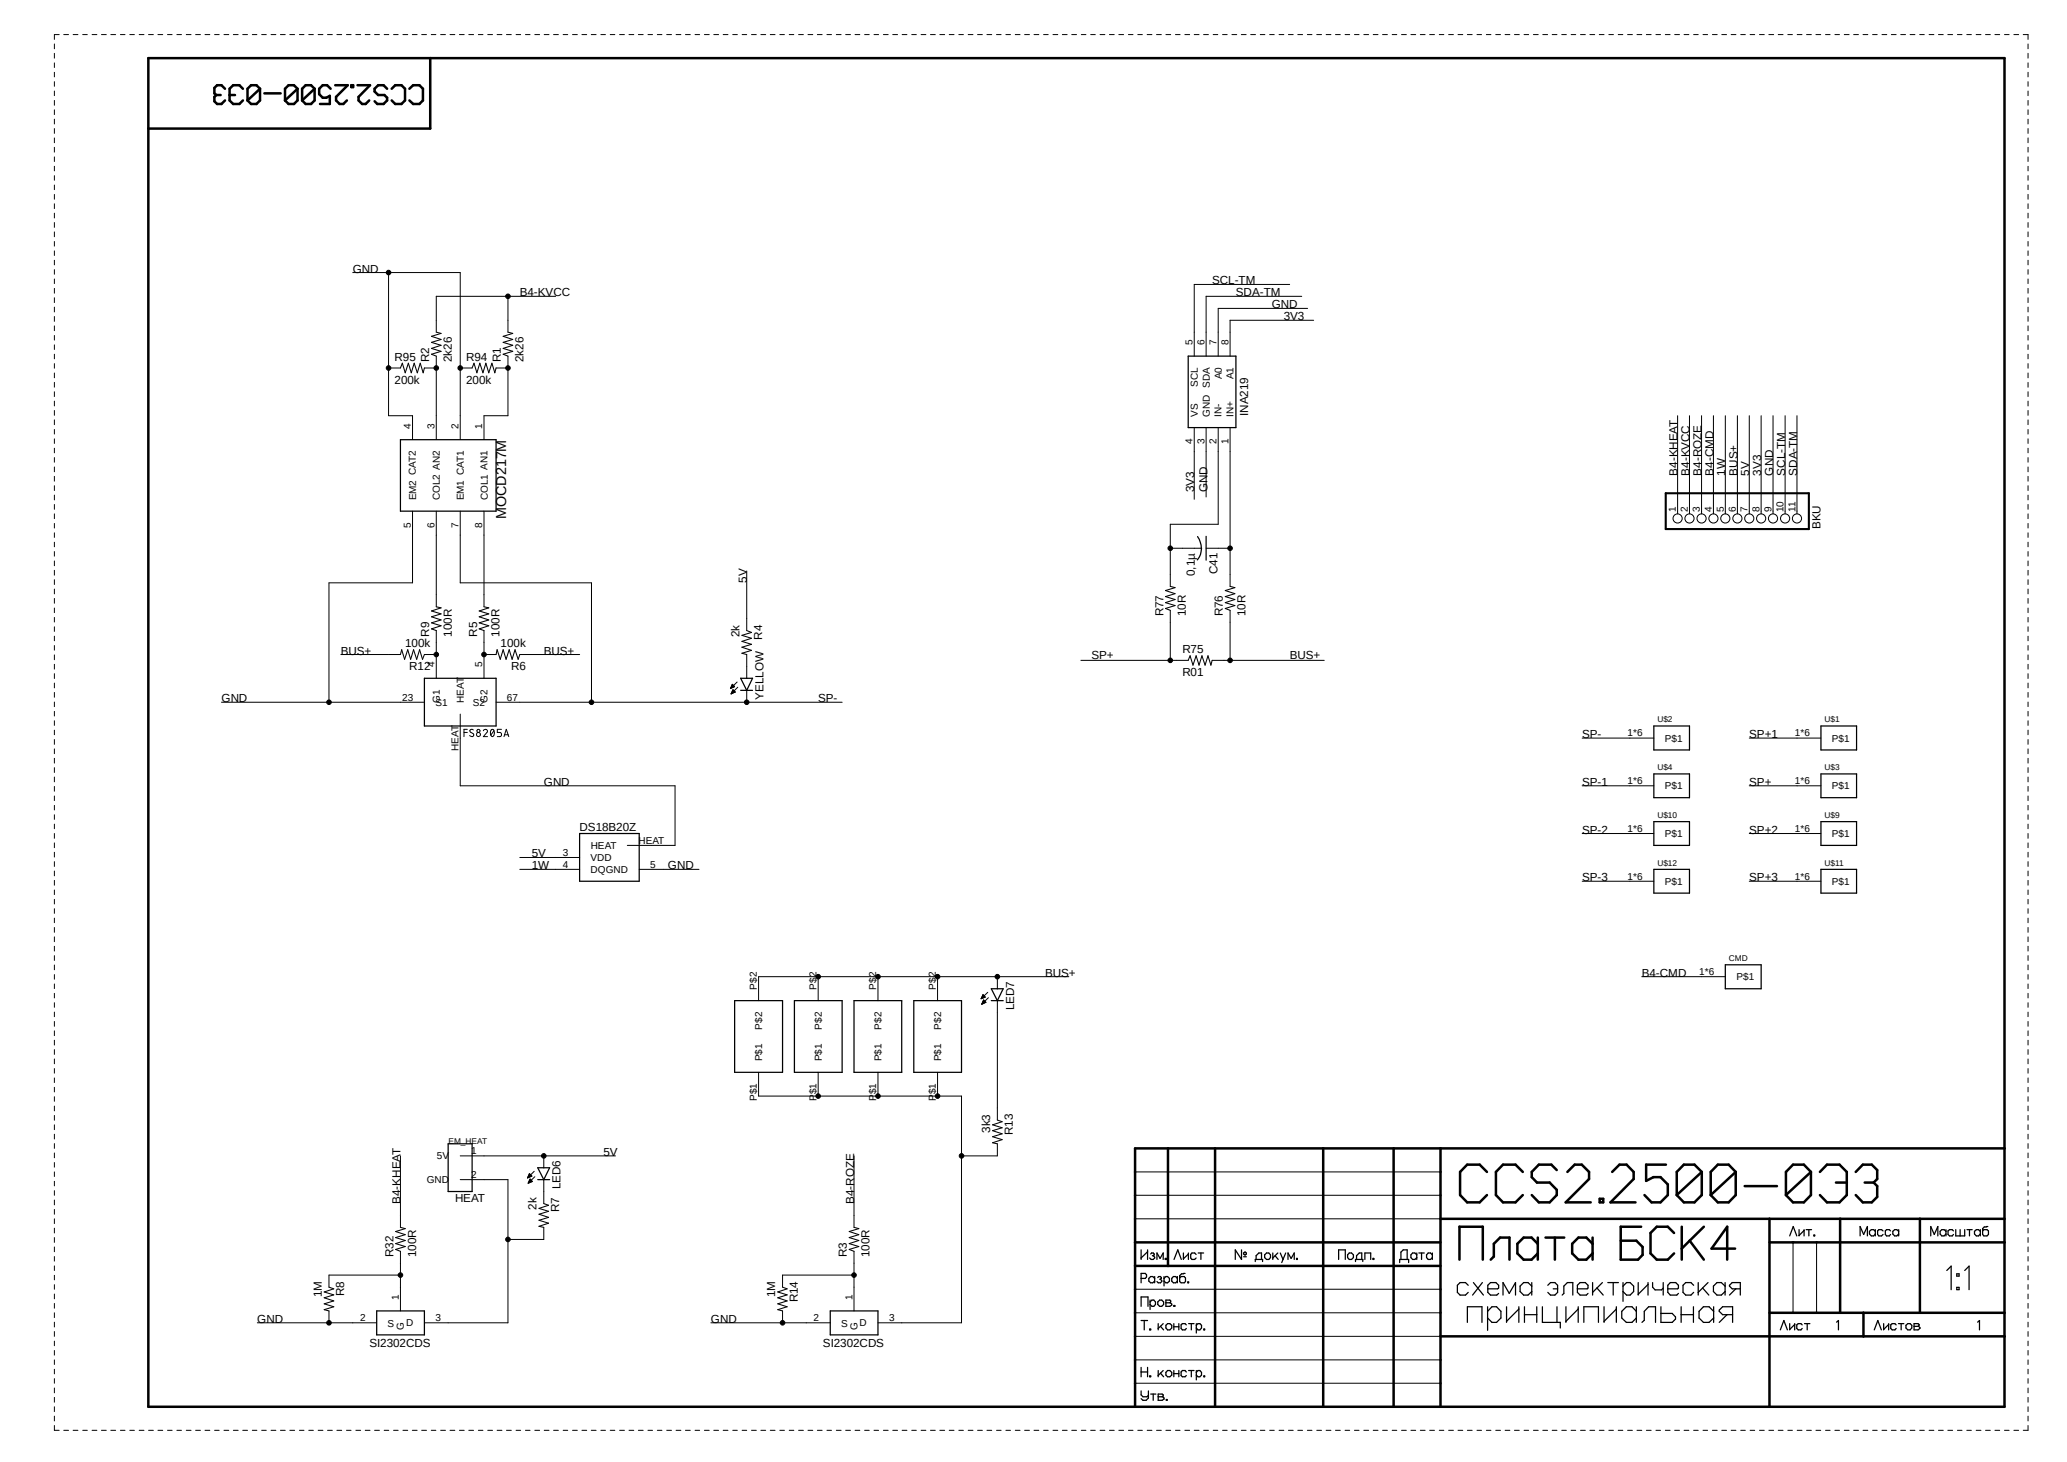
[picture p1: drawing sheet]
<svg xmlns="http://www.w3.org/2000/svg" width="420mm" height="297mm" viewBox="0 0 420 297" stroke-linecap="round" stroke-linejoin="round" font-family="sans-serif">
<path d="M11 7l401.2 283.7M412.2 7l-401.2 283.7" fill="none" stroke="#fff" stroke-width=".2"/>
<g fill="none" stroke="#000" stroke-width=".2">
<path d="M11 8.9v1M11 10.8v1M11 12.8v.9M11 14.7v.9M11 16.6v.9M11 18.5v.9M12 7h-1v1M13 7h.9M14.9 7h.9M16.8 7h.9M18.7 7h1M20.6 7h1"/>
<path d="M22.5 7h1M24.5 7h.9M26.4 7h.9M28.3 7h1M30.2 7h1M32.1 7h1M34 7h1M35.9 7h1M37.8 7h1M39.8 7h.9M41.7 7h.9M43.6 7h.9"/>
<path d="M45.5 7h1M47.4 7h1M49.3 7h1M51.3 7h.9M53.2 7h.9M55.1 7h.9M57 7h1M58.9 7h1M60.8 7h1M62.7 7h1M64.6 7h1M66.5 7h1"/>
<path d="M68.5 7h.9M70.4 7h.9M72.3 7h1M74.2 7h1M76.1 7h1M78.1 7h.9M80 7h.9M81.9 7h.9M83.8 7h1M85.7 7h1M87.6 7h1M89.5 7h1"/>
<path d="M91.4 7h1M93.3 7h1M95.2 7h1M97.2 7h.9M99.1 7h1M101 7h1M102.9 7h1M104.9 7h.9M106.8 7h.9M108.7 7h.9M110.6 7h.9M112.5 7h1"/>
<path d="M114.4 7h1M116.3 7h1M118.2 7h1M120.1 7h1M122.1 7h.9M124 7h.9M125.9 7h1M127.8 7h1M129.7 7h1M131.7 7h.9M133.6 7h.9M135.5 7h.9"/>
<path d="M137.4 7h.9M139.3 7h1M141.2 7h1M143.1 7h1M145 7h1M146.9 7h1M148.9 7h.9M150.8 7h.9M152.7 7h1M154.6 7h1M156.5 7h1M158.5 7h.9"/>
<path d="M160.4 7h.9M162.3 7h.9M164.2 7h.9M166.1 7h.9M168 7h1M169.9 7h1M171.8 7h1M173.7 7h1M175.7 7h.9M177.6 7h.9M179.5 7h1M181.4 7h1"/>
<path d="M183.3 7h1M185.3 7h.9M187.2 7h.9M189.1 7h.9M191 7h.9M192.9 7h.9M194.8 7h.9M196.7 7h1M198.6 7h1M200.5 7h1M202.5 7h.9M204.4 7h.9"/>
<path d="M206.3 7h1M208.2 7h1M210.1 7h1M212 7h1M214 7h.9M215.9 7h.9M217.8 7h.9M219.7 7h.9M221.6 7h.9M223.5 7h1M225.4 7h1M227.3 7h1"/>
<path d="M229.3 7h.9M231.2 7h.9M233.1 7h1M235 7h1M236.9 7h1M238.8 7h1M240.7 7h1M242.7 7h.9M244.6 7h.9M246.5 7h.9M248.4 7h.9M250.3 7h1"/>
<path d="M252.2 7h1M254.1 7h1M256.1 7h.9M258 7h.9M259.9 7h1M261.8 7h1M263.7 7h1M265.6 7h1M267.5 7h1M269.5 7h.9M271.4 7h.9M273.3 7h.9"/>
<path d="M275.2 7h.9M277.1 7h1M279 7h1M280.9 7h1M282.9 7h.9M284.8 7h.9M286.7 7h1M288.6 7h1M290.5 7h1M292.4 7h1M294.3 7h1M296.2 7h1"/>
<path d="M298.2 7h.9M300.1 7h.9M302 7h.9M303.9 7h1M305.8 7h1M307.7 7h1M309.7 7h.9M311.6 7h.9M313.5 7h1M315.4 7h1M317.3 7h1M319.2 7h1"/>
<path d="M321.1 7h1M323 7h1M325 7h.9M326.9 7h.9M328.8 7h.9M330.7 7h1M332.6 7h1M334.5 7h1M336.5 7h.9M338.4 7h.9M340.3 7h.9M342.2 7h1"/>
<path d="M344.1 7h1M346 7h1M347.9 7h1M349.8 7h1M351.7 7h1M353.7 7h.9M355.6 7h.9M357.5 7h1M359.4 7h1M361.3 7h1M363.3 7h.9M365.2 7h.9"/>
<path d="M367.1 7h.9M369 7h1M370.9 7h1M372.8 7h1M374.7 7h1M376.6 7h1M378.5 7h1M380.5 7h.9M382.4 7h1M384.3 7h1M386.2 7h1M388.1 7h1"/>
<path d="M390.1 7h.9M392 7h.9M393.9 7h.9M395.8 7h.9M397.7 7h1M399.6 7h1M401.5 7h1M403.4 7h1M405.3 7h1M407.3 7h.9M409.2 7h1M411.1 7h1v1"/>
<path d="M412.1 8.9v1M412.1 10.8v1M412.1 12.8v.9M412.1 14.7v.9M412.1 16.6v.9M412.1 18.5v.9M11 20.4v1M11 22.3v1M11 24.2v1M11 26.1v1M11 28v1M11 29.9v1"/>
<path d="M11 31.9v.9M11 33.8v.9M11 35.7v.9M11 37.6v.9M11 39.5v1M412.1 20.4v1M412.1 22.3v1M412.1 24.2v1M412.1 26.1v1M412.1 28v1M412.1 29.9v1M412.1 31.9v.9"/>
<path d="M412.1 33.8v.9M412.1 35.7v.9M412.1 37.6v.9M412.1 39.5v1M11 41.4v1M11 43.3v1M11 45.2v1M11 47.1v1M11 49.1v.9M11 51v.9M11 52.9v.9M11 54.8v.9"/>
<path d="M11 56.7v.9M11 58.6v1M71.7 55.4h21.8v33.9M79 55.4v29.1h4.8v4.8M262 57.8h-19.3v14.5M412.1 41.4v1M412.1 43.3v1M412.1 45.2v1M412.1 47.1v1M412.1 49.1v.9M412.1 51v.9M412.1 52.9v.9"/>
<path d="M412.1 54.8v.9M412.1 56.7v.9M412.1 58.6v1M11 60.5v1M11 62.4v1M11 64.3v1M11 66.2v1M11 68.2v.9M11 70.1v.9M11 72v.9M11 73.9v.9M11 75.8v1"/>
<path d="M11 77.7v1M11 79.6v1M79 74.8h2.4M86.2 74.8h2.4M88.6 72.3v17M93.5 74.8h2.4M100.8 74.8h2.4M103.2 72.3v12.2h-4.9v4.8M103.2 60.2v7.3M112.9 60.2h-24.3v7.3M264.5 60.2h-19.4v12.1M265.7 62.7h-18.2v9.6"/>
<path d="M266.9 65.1h-17v7.2M412.1 60.5v1M412.1 62.4v1M412.1 64.3v1M412.1 66.2v1M412.1 68.2v.9M412.1 70.1v.9M412.1 72v.9M412.1 73.9v.9M412.1 75.8v1M412.1 77.7v1M412.1 79.6v1"/>
<path d="M11 81.5v1M11 83.4v1M11 85.3v1M11 87.2v1M11 89.2v.9M11 91.1v.9M11 93v.9M11 94.9v.9M11 96.8v.9M11 98.7v1M242.7 86.9v14.5M245.1 86.9v14.1"/>
<path d="M247.5 86.9v19.6h-9.7v12.6M249.9 86.9v32.2M340.9 84.5v19.9M343.3 84.5v19.9M345.7 84.5v19.9M348.1 84.5v19.9M350.6 84.5v19.9M353 84.5v19.9M355.4 84.5v19.9M357.8 84.5v19.9M360.3 84.5v19.9M362.7 84.5v19.9"/>
<path d="M365.1 84.5v19.9M412.1 81.5v1M412.1 83.4v1M412.1 85.3v1M412.1 87.2v1M412.1 89.2v.9M412.1 91.1v.9M412.1 93v.9M412.1 94.9v.9M412.1 96.8v.9M412.1 98.7v1M11 100.6v1"/>
<path d="M11 102.5v1M11 104.4v1M11 106.3v1M11 108.2v1M11 110.2v.9M11 112.1v.9M11 114v.9M11 115.9v.9M11 117.8v.9M11 119.7v.9M83.8 103.8v14.6h-17v24.3M88.6 103.8v19.5"/>
<path d="M93.5 103.8v14.6h26.7v24.3M98.3 103.8v19.5M151.7 116v12.1M237.8 111.4h6.3M245.1 111.4h4.8M412.1 100.6v1M412.1 102.5v1M412.1 104.4v1M412.1 106.3v1M412.1 108.2v1M412.1 110.2v.9M412.1 112.1v.9"/>
<path d="M412.1 114v.9M412.1 115.9v.9M412.1 117.8v.9M412.1 119.7v.9M11 121.6v1M11 123.5v1M11 125.4v1M11 127.3v1M11 129.2v1M11 131.1v1M11 133.1v.9M11 135v.9"/>
<path d="M11 136.9v.9M11 138.8v.9M69.3 133h12.1M86.2 133h2.4M88.6 128.1v9.7M98.3 128.1v9.7M98.3 133h2.5M105.6 133h12.2M148.4 139.9h.1M148.5 139.8h.1M148.5 139.7h.3M148.5 139.6h.6"/>
<path d="M148.6 139.5h.6M148.6 139.4h.6M148.6 139.4h.5M148.7 139.3h.4M148.7 139.2h.3M148.8 139.1h.1M148.8 139l.5 .5-.9 .4zM149.8 138.6l-1.4 1.3M149.9 139.6l-1.4 1.4M151.7 133v4.8M219.6 134.2h21.8M237.8 124v10.2"/>
<path d="M246.3 134.2h22.8M249.9 124v10.2M412.1 121.6v1M412.1 123.5v1M412.1 125.4v1M412.1 127.3v1M412.1 129.2v1M412.1 131.1v1M412.1 133.1v.9M412.1 135v.9M412.1 136.9v.9M412.1 138.8v.9"/>
<path d="M11 140.7v.9M11 142.6v1M11 144.5v1M11 146.4v1M11 148.3v1M11 150.2v1M11 152.1v1M11 154.1v.9M11 156v.9M11 157.9v.9M11 159.8v.9M45 142.7h41.2"/>
<path d="M93.5 145.1v14.5h43.7v12.1h-9.7M94.3 148.8h.7M95 148.2h-.7v1.4M96.2 148.3l-.4-.1a.32 .32 0 0 0-.3 .2 .32 .32 0 0 0 .1 .4l.5 .2a.34 .34 0 0 1 .2 .4 .34 .34 0 0 1-.4 .2l-.5-.2M98.2 148.5a.41 .41 0 0 1 .6-.3 .41 .41 0 0 1 .1 .6l-.7 .8h.9M99.9 148.2h.1a.86 .86 0 0 1 0 1.4l-.3-.4v-.6zM100.4 148.5l-.7 .8M100.8 142.7h70.3M101.9 148.2h-.9v.6h.6a.43 .43 0 0 1 .3 .4 .43 .43 0 0 1-.3 .4h-.6M102.4 149.6l.5-1.4 .5 1.4M102.5 149.3h.8M148.6 140.9h.1"/>
<path d="M148.6 140.8h.2M148.6 140.8h.4M148.7 140.7h.5M148.7 140.6h.7M148.8 140.5h.5M148.8 140.4h.4M148.8 140.3h.3M148.9 140.2h.1M149.4 140.6l-.5-.5-.4 .9M149.4 140.6l-.9 .4M151.7 140.3v2.4M321.5 149.9h14.5"/>
<path d="M321.5 159.6h14.5M355.4 149.9h14.6M355.4 159.6h14.6M412.1 140.7v.9M412.1 142.6v1M412.1 144.5v1M412.1 146.4v1M412.1 148.3v1M412.1 150.2v1M412.1 152.1v1M412.1 154.1v.9M412.1 156v.9"/>
<path d="M412.1 157.9v.9M412.1 159.8v.9M11 161.7v.9M11 163.6v.9M11 165.5v1M11 167.4v1M11 169.3v1M11 171.2v1M11 173.1v1M11 175v1M11 177v.9M11 178.9v.9"/>
<path d="M105.6 174.2h12.2M105.6 176.6h12.2M129.9 176.6h12.1M321.5 169.3h14.5M321.5 179h14.5M355.4 169.3h14.6M355.4 179h14.6M412.1 161.7v.9M412.1 163.6v.9M412.1 165.5v1M412.1 167.4v1M412.1 169.3v1"/>
<path d="M412.1 171.2v1M412.1 173.1v1M412.1 175v1M412.1 177v.9M412.1 178.9v.9M11 180.8v.9M11 182.7v.9M11 184.6v.9M11 186.5v1M11 188.4v1M11 190.3v1M11 192.2v1"/>
<path d="M11 194.1v1M11 196v1M11 198v.9M11 199.9v.9M166.2 198.4v4.9M178.4 198.4v4.9M190.5 198.4v4.9M202.6 198.4v2.5M217.2 198.4h-63.1v4.9M333.6 198.4h17M412.1 180.8v.9M412.1 182.7v.9"/>
<path d="M412.1 184.6v.9M412.1 186.5v1M412.1 188.4v1M412.1 190.3v1M412.1 192.2v1M412.1 194.1v1M412.1 196v1M412.1 198v.9M412.1 199.9v.9M11 201.8v.9M11 203.7v.9M11 205.6v.9"/>
<path d="M11 207.5v1M11 209.4v1M11 211.3v1M11 213.2v1M11 215.1v1M11 217.1v.9M11 219v.9M154.1 217.8v4.9h41.3v46h-17M166.2 217.8v4.9M178.4 217.8v4.9M190.5 217.8v4.9M199.4 202.8h.2"/>
<path d="M199.4 202.7h.3M199.5 202.7h.4M199.5 204h.1M199.5 202.6h.6M199.5 203.9h.2M199.6 202.5h.6M199.6 202.4h.5M199.6 203.8h.3M199.6 202.4h.4M199.6 203.8h.5M199.6 202.3h.3M199.6 203.7h.7"/>
<path d="M199.7 202.2h.2M199.7 203.6h.6M199.7 203.5h.5M199.7 202.1l.5 .5-.9 .3zM199.7 202.1h.1M199.7 203.4h.4M199.8 203.3h.2M199.8 203.2h.1M200.3 203.6l-.4-.4-.4 .8M200.3 203.6l-.8 .4M200.7 201.6l-1.4 1.3M200.8 202.7l-1.3 1.3"/>
<path d="M202.6 203.3v24.2M412.1 201.8v.9M412.1 203.7v.9M412.1 205.6v.9M412.1 207.5v1M412.1 209.4v1M412.1 211.3v1M412.1 213.2v1M412.1 215.1v1M412.1 217.1v.9M412.1 219v.9M11 220.9v.9"/>
<path d="M11 222.8v.9M11 224.7v1M11 226.6v1M11 228.5v1M11 230.4v1M11 232.3v1M11 234.2v1M11 236.2v.9M11 238.1v.9M11 240v.9M81.4 234.8v14.5M93.5 239.6h9.7v29.1h-17"/>
<path d="M93.5 234.8h31.6M107.2 239.2h.1M107.3 239.1h.2M107.3 239.1h.4M107.3 239h.6M107.4 238.9h.6M107.4 238.8h.5M107.5 238.7h.3M107.5 240h.7M107.5 238.6h.2M107.5 238.5h.2M107.5 239.9h.6"/>
<path d="M107.6 238.4l.5 .5-.9 .4zM107.6 239.8h.4M107.6 239.7h.3M107.7 239.6h.1M107.7 239.5l.5 .5-.9 .4zM108.5 238l-1.3 1.3M108.7 239.1l-1.4 1.3M110.5 234.8v2.4M110.5 239.6v4.9M173.5 234.8v14.5M202.6 232.4v2.4h-7.2M230.6 238.1h62.1"/>
<path d="M412.1 220.9v.9M412.1 222.8v.9M412.1 224.7v1M412.1 226.6v1M412.1 228.5v1M412.1 230.4v1M412.1 232.3v1M412.1 234.2v1M412.1 236.2v.9M412.1 238.1v.9M412.1 240v.9M11 241.9v.9"/>
<path d="M11 243.8v1M11 245.7v1M11 247.6v1M11 249.5v1M11 251.4v1M11 253.3v1M11 255.3v.9M11 257.2v.9M11 259.1v.9M81.4 254.2v12.1M81.4 259h-14.6v2.5M107.4 240.3h.1"/>
<path d="M107.4 240.2h.3M107.4 240.2h.5M107.5 240.1h.6M110.5 249.3v2.5h-7.3M173.5 254.2v12.1M173.5 259h-14.5v2.5M230.6 242.8h62.1M230.6 247.6h62.1M364.3 252.4v14.3M369.1 252.4v14.3M412.1 241.9v.9M412.1 243.8v1"/>
<path d="M412.1 245.7v1M412.1 247.6v1M412.1 249.5v1M412.1 251.4v1M412.1 253.3v1M412.1 255.3v.9M412.1 257.2v.9M412.1 259.1v.9M11 261v.9M11 262.9v1M11 264.8v1M11 266.7v1"/>
<path d="M11 268.6v1M11 270.5v1M11 272.5v.9M11 274.4v.9M11 276.3v.9M11 278.2v.9M52.3 268.7h24.2M66.8 266.3v2.4M144.4 268.7h24.3M159 266.3v2.4M230.6 261.9h62.1M230.6 266.7h62.1"/>
<path d="M230.6 271.5h62.1M230.6 276.3h62.1M412.1 261v.9M412.1 262.9v1M412.1 264.8v1M412.1 266.7v1M412.1 268.6v1M412.1 270.5v1M412.1 272.5v.9M412.1 274.4v.9M412.1 276.3v.9M412.1 278.2v.9"/>
<path d="M11 280.1v.9M11 282v1M11 283.9v1M11 285.8v1M11 287.7v1M11 289.6v1h1M13 290.6h.9M14.9 290.6h.9M16.8 290.6h.9M18.7 290.6h1M20.6 290.6h1M22.5 290.6h1"/>
<path d="M24.5 290.6h.9M26.4 290.6h.9M28.3 290.6h1M30.2 290.6h1M32.1 290.6h1M34 290.6h1M35.9 290.6h1M37.8 290.6h1M39.8 290.6h.9M41.7 290.6h.9M43.6 290.6h.9M45.5 290.6h1"/>
<path d="M47.4 290.6h1M49.3 290.6h1M51.3 290.6h.9M53.2 290.6h.9M55.1 290.6h.9M57 290.6h1M58.9 290.6h1M60.8 290.6h1M62.7 290.6h1M64.6 290.6h1M66.5 290.6h1M68.5 290.6h.9"/>
<path d="M70.4 290.6h.9M72.3 290.6h1M74.2 290.6h1M76.1 290.6h1M78.1 290.6h.9M80 290.6h.9M81.9 290.6h.9M83.8 290.6h1M85.7 290.6h1M87.6 290.6h1M89.5 290.6h1M91.4 290.6h1"/>
<path d="M93.3 290.6h1M95.2 290.6h1M97.2 290.6h.9M99.1 290.6h1M101 290.6h1M102.9 290.6h1M104.9 290.6h.9M106.8 290.6h.9M108.7 290.6h.9M110.6 290.6h.9M112.5 290.6h1M114.4 290.6h1"/>
<path d="M116.3 290.6h1M118.2 290.6h1M120.1 290.6h1M122.1 290.6h.9M124 290.6h.9M125.9 290.6h1M127.8 290.6h1M129.7 290.6h1M131.7 290.6h.9M133.6 290.6h.9M135.5 290.6h.9M137.4 290.6h.9"/>
<path d="M139.3 290.6h1M141.2 290.6h1M143.1 290.6h1M145 290.6h1M146.9 290.6h1M148.9 290.6h.9M150.8 290.6h.9M152.7 290.6h1M154.6 290.6h1M156.5 290.6h1M158.5 290.6h.9M160.4 290.6h.9"/>
<path d="M162.3 290.6h.9M164.2 290.6h.9M166.1 290.6h.9M168 290.6h1M169.9 290.6h1M171.8 290.6h1M173.7 290.6h1M175.7 290.6h.9M177.6 290.6h.9M179.5 290.6h1M181.4 290.6h1M183.3 290.6h1"/>
<path d="M185.3 290.6h.9M187.2 290.6h.9M189.1 290.6h.9M191 290.6h.9M192.9 290.6h.9M194.8 290.6h.9M196.7 290.6h1M198.6 290.6h1M200.5 290.6h1M202.5 290.6h.9M204.4 290.6h.9M206.3 290.6h1"/>
<path d="M208.2 290.6h1M210.1 290.6h1M212 290.6h1M214 290.6h.9M215.9 290.6h.9M217.8 290.6h.9M219.7 290.6h.9M221.6 290.6h.9M223.5 290.6h1M225.4 290.6h1M227.3 290.6h1M229.3 290.6h.9"/>
<path d="M230.6 281h62.1M231.2 290.6h.9M233.1 290.6h1M235 290.6h1M236.9 290.6h1M238.8 290.6h1M240.7 290.6h1M242.7 290.6h.9M244.6 290.6h.9M246.5 290.6h.9M248.4 290.6h.9M250.3 290.6h1"/>
<path d="M252.2 290.6h1M254.1 290.6h1M256.1 290.6h.9M258 290.6h.9M259.9 290.6h1M261.8 290.6h1M263.7 290.6h1M265.6 290.6h1M267.5 290.6h1M269.5 290.6h.9M271.4 290.6h.9M273.3 290.6h.9"/>
<path d="M275.2 290.6h.9M277.1 290.6h1M279 290.6h1M280.9 290.6h1M282.9 290.6h.9M284.8 290.6h.9M286.7 290.6h1M288.6 290.6h1M290.5 290.6h1M292.4 290.6h1M294.3 290.6h1M296.2 290.6h1"/>
<path d="M298.2 290.6h.9M300.1 290.6h.9M302 290.6h.9M303.9 290.6h1M305.8 290.6h1M307.7 290.6h1M309.7 290.6h.9M311.6 290.6h.9M313.5 290.6h1M315.4 290.6h1M317.3 290.6h1M319.2 290.6h1"/>
<path d="M321.1 290.6h1M323 290.6h1M325 290.6h.9M326.9 290.6h.9M328.8 290.6h.9M330.7 290.6h1M332.6 290.6h1M334.5 290.6h1M336.5 290.6h.9M338.4 290.6h.9M340.3 290.6h.9M342.2 290.6h1"/>
<path d="M344.1 290.6h1M346 290.6h1M347.9 290.6h1M349.8 290.6h1M351.7 290.6h1M353.7 290.6h.9M355.6 290.6h.9M357.5 290.6h1M359.4 290.6h1M361.3 290.6h1M363.3 290.6h.9M365.2 290.6h.9"/>
<path d="M367.1 290.6h.9M369 290.6h1M370.9 290.6h1M372.8 290.6h1M374.7 290.6h1M376.6 290.6h1M378.5 290.6h1M380.5 290.6h.9M382.4 290.6h1M384.3 290.6h1M386.2 290.6h1M388.1 290.6h1"/>
<path d="M390.1 290.6h.9M392 290.6h.9M393.9 290.6h.9M395.8 290.6h.9M397.7 290.6h1M399.6 290.6h1M401.5 290.6h1M403.4 290.6h1M405.3 290.6h1M407.3 290.6h.9M409.2 290.6h1M412.1 280.1v.9"/>
<path d="M412.1 282v1M412.1 283.9v1M412.1 285.8v1M412.1 287.7v1M412.1 289.6v1h-1"/>
<circle cx="79" cy="55.4" r=".46"/>
<circle cx="79" cy="74.8" r=".46"/>
<circle cx="88.6" cy="74.8" r=".46"/>
<circle cx="93.5" cy="74.8" r=".46"/>
<circle cx="103.2" cy="60.2" r=".46"/>
<circle cx="103.2" cy="74.8" r=".46"/>
<circle cx="237.8" cy="111.4" r=".46"/>
<circle cx="249.9" cy="111.4" r=".46"/>
<circle cx="340.9" cy="105.3" r=".93"/>
<circle cx="343.3" cy="105.3" r=".93"/>
<circle cx="345.7" cy="105.3" r=".93"/>
<circle cx="348.2" cy="105.3" r=".93"/>
<circle cx="350.6" cy="105.3" r=".93"/>
<circle cx="353" cy="105.3" r=".93"/>
<circle cx="355.4" cy="105.3" r=".93"/>
<circle cx="357.8" cy="105.3" r=".93"/>
<circle cx="360.3" cy="105.3" r=".93"/>
<circle cx="362.7" cy="105.3" r=".93"/>
<circle cx="365.1" cy="105.3" r=".93"/>
<circle cx="88.6" cy="133" r=".46"/>
<circle cx="98.3" cy="133" r=".46"/>
<circle cx="237.8" cy="134.2" r=".46"/>
<circle cx="249.9" cy="134.2" r=".46"/>
<circle cx="66.8" cy="142.7" r=".46"/>
<circle cx="97.2" cy="149.2" r=".42"/>
<circle cx="97.2" cy="148.5" r=".33"/>
<circle cx="120.2" cy="142.7" r=".46"/>
<circle cx="151.7" cy="142.7" r=".46"/>
<circle cx="166.2" cy="198.4" r=".46"/>
<circle cx="178.4" cy="198.4" r=".46"/>
<circle cx="190.5" cy="198.4" r=".46"/>
<circle cx="202.7" cy="198.4" r=".46"/>
<circle cx="110.5" cy="234.8" r=".46"/>
<circle cx="166.2" cy="222.7" r=".46"/>
<circle cx="178.4" cy="222.7" r=".46"/>
<circle cx="190.5" cy="222.7" r=".46"/>
<circle cx="195.4" cy="234.8" r=".46"/>
<circle cx="81.4" cy="259" r=".46"/>
<circle cx="103.2" cy="251.8" r=".46"/>
<circle cx="173.5" cy="259" r=".46"/>
<circle cx="66.8" cy="268.7" r=".46"/>
<circle cx="159" cy="268.7" r=".46"/>
</g>
<g fill="none" stroke="#000" stroke-width=".25">
<path d="M241.4 72.3h9.7v14.6h-9.7zM81.4 89.3h19.4v14.5h-19.4zM243.3 109a4.5 4.5 0 0 1 .8 2.4M244.1 111.4a3.6 3.6 0 0 1-.8 2.3M245.1 109v4.8M86.2 137.8h14.6v9.7h-14.6zM150.5 137.8h2.4l-1.2 2.5zM150.5 140.3h2.4M336 147.5h7.3v4.9h-7.3zM336 157.2h7.3v4.9h-7.3zM370 147.5h7.2v4.9h-7.2zM370 157.2h7.2v4.9h-7.2z"/>
<path d="M117.8 169.3h12.1v9.7h-12.1zM336 166.9h7.3v4.8h-7.3zM336 176.6h7.3v4.8h-7.3zM370 166.9h7.2v4.8h-7.2zM370 176.6h7.2v4.8h-7.2zM350.6 196h7.2v4.9h-7.2zM149.3 203.3h9.7v14.5h-9.7zM161.4 203.3h9.7v14.5h-9.7zM173.5 203.3h9.7v14.5h-9.7zM185.7 203.3h9.7v14.5h-9.7zM201.4 200.9h2.4l-1.2 2.4zM201.4 203.3h2.4"/>
<path d="M91.1 232.4h4.8v9.7h-4.8zM109.3 237.2h2.4l-1.2 2.4zM109.3 239.6h2.4M231.9 253.9v2M231.9 259.7h.8l.3-.3v-.4l-.3-.3h-.8v1.9M233.2 253.9v2M233.2 254.3l-1.3 1.3M233.8 254.8l.2-.2h.3l.2 .2-.2 .3M234.1 255.1h.2M234.3 255.1l.3 .3-.3 .5h-.4l-.3-.3M234.6 259.3v1.3M234.6 259.7l-.4-.4h-.4l-.4 .4v.6l.4 .3h.4l.4-.3"/>
<path d="M235.1 255.9v-1.3l.6 1.1 .6-1.1v1.3M235.2 259.5l.2-.2h.4l.2 .2-.2 .4M235.6 259.9h.2M235.8 259.9l.3 .3-.3 .4h-.5l-.2-.3M236.5 259.7l.4-.4h.3l.4 .4v.6l-.4 .3h-.3l-.4-.3M236.5 259.3v1.9M236.8 255.7h.2v.2h-.2zM238.5 255.9l.8-2 .7 2M239.2 259.7l-.3-.4h-.5l-.3 .4v.6l.3 .3h.5l.3-.3M239.2 259.3v1.3M240.5 254.6v1.3M240.8 258.7l-.7 .1-.4 .4v1.1l.3 .3h.6l.3-.3v-.7l-.3-.3h-.6l-.3 .3"/>
<path d="M241.5 254.6v1.3M241.5 254.8l-1 .9M243 254.8l-.3-.2h-.5l-.3 .2v.8l.3 .3h.5l.3-.3M243.5 254.6h1.1M244 254.6v1.3M252.3 253.9v2l-1.3-2v2M252.7 254.6l.4-.2 .1 .4-.3 .1-.2-.1zM252.7 255.3h.5M255.1 256.3v-.4h1.4v.4M255.2 255.9v-.8l.6-.5h.5v1.3M257.3 254.6h.5l.3 .3v.6l-.3 .4h-.5l-.3-.4v-.6zM258.6 254.6v1.3"/>
<path d="M259.1 255.1l.6 .8M259.6 254.6l-1 1M260.1 254.6l.6 1.3M260.7 255.9l-.3 .6M261.2 254.6l-.5 1.3M261.7 255.9v-1.3l.6 1.1 .7-1.1v1.3M263.4 255.7h.2v.2h-.2zM272 255.9v-2h1.3v2M275.4 256.3v-.4h1.5v.4M275.6 255.9v-.8l.6-.5h.5v1.3M277.3 255.9v-1.3h1.2v1.3M279 255.7h.1v.2h-.1z"/>
<path d="M284.4 256.5v-.6h1.8v.6M284.6 255.9v-1.5l.5-.5h.8v2M287.9 254.9l-.4-.3h-.5l-.3 .3v.6l.3 .4h.5l.4-.4M287.9 254.6v1.3M288.3 254.6h1.1M288.8 254.6v1.3M291 254.9l-.3-.3h-.5l-.3 .3v.6l.3 .4h.5l.3-.4M291 254.6v1.3M363.6 251.1l.8-1.9 .7 1.9M365.5 249.8v1.3M366.6 249.8v1.3M366.6 250l-1.1 1"/>
<path d="M367 249.8h1.1M367.5 249.8v1.3M368.6 250.9h.1v.2h-.1zM378 251.1v-1.9l.7 1.6 .7-1.6v1.9M381 250.1l-.3-.3h-.5l-.3 .3v.6l.3 .4h.5l.3-.4M381 249.8v1.3M382.6 250.1l-.3-.3h-.5l-.3 .3v.7l.3 .3h.5l.3-.3M384.1 250.1l-.2-.3h-.6l-.2 .3v.7l.2 .3h.6l.2-.3M385.8 250.1l-.4-.3h-.4l-.4 .3v.6l.4 .4h.4l.4-.4M385.8 249.8v1.3M392.3 251.1v-1.9l.7 1.6 .7-1.6v1.9M395.4 250.1l-.4-.3h-.5l-.3 .3v.6l.3 .4h.5l.4-.4"/>
<path d="M395.4 249.8v1.3M395.6 258.1l.9-.9v4.8M396.9 250.1l-.2-.3h-.6l-.3 .3v.7l.3 .3h.6l.2-.3M397.4 249.8v1.3h1.8v-1.3M397.6 258.8h.5v.4h-.5zM398.3 249.8v1.3M399.2 258.1l.9-.9v4.8M399.7 249.8h1M400.2 249.8v1.3M402.4 250.1l-.4-.3h-.4l-.4 .3v.6l.4 .4h.4l.4-.4M402.4 249.8v1.3M403.9 249.2l-.7 .1-.4 .3v1.2l.3 .3h.6l.3-.3v-.7l-.3-.3h-.6l-.3 .3"/>
<path d="M76.5 266.3h9.7v4.9h-9.7zM168.7 266.3h9.7v4.9h-9.7zM231.9 265.4v-1.9h1.4v1.9M231.9 277.8v1.9M231.9 268.3h1.3M231.9 278.7h1.3M232.5 268.3v1.9M233.2 277.8v1.9M233.6 270h.2v.2h-.2zM233.6 279.5h.2v.2h-.2zM233.7 264.1v1.9M233.7 264.5l.4-.4h.3l.4 .4v.5l-.4 .4h-.3l-.4-.4"/>
<path d="M235.3 268.9v1.3M235.3 278.4v1.3M235.6 264.1h.5l.3 .4v.5l-.3 .4h-.5l-.4-.4v-.5zM235.8 269.5l-.5 .4M235.8 269.5l.6 .7M235.8 279l.6 .7M236.3 268.9l-.5 .6M236.3 278.4l-1 1M236.9 264.7h.9l.3 .2v.2l-.4 .3h-.8v-1.3h.8l.2 .2-.2 .4M236.9 269.2l.3-.3h.5l.4 .3v.6l-.4 .4h-.5l-.3-.4zM237.2 278.4h.5l.4 .4v.6l-.4 .3h-.5l-.3-.3v-.6zM238.5 265.2h.2v.2h-.2z"/>
<path d="M238.5 268.9v1.3M238.5 278.4v1.3M238.5 269.5h1M238.5 279.1h1M239.5 268.9v1.3M239.5 278.4v1.3M241 269.2l-.2-.3h-.6l-.2 .3v.7l.2 .3h.6l.2-.3M241 278.7l-.2-.3h-.6l-.2 .3v.7l.2 .3h.6l.2-.3M241.3 260.4h.2v.2h-.2zM241.5 268.9h1.1M241.5 278.4h1.1M242.1 268.9v1.3"/>
<path d="M242.1 278.4v1.3M243.1 269.2l.3-.3h.4l.3 .3v.6l-.3 .4h-.4l-.3-.4M243.1 268.9v1.9M243.1 278.4v1.9M243.1 278.8l.3-.4h.4l.3 .4v.6l-.3 .3h-.4l-.3-.3M244.6 270h.2v.2h-.2zM244.6 279.5h.2v.2h-.2zM298.2 268.6v-3.1h2.9v3.1M298.3 261.1l-.5-.5h-1.1l-.6 .5v1.5l.6 .5h1.1l.5-.5M299.4 260.6l2 2.5M301.2 260.6l-2 2.5M302.3 266.4l.8-.9h1l.9 .9v1.4l-.9 .8h-1l-.8-.8"/>
<path d="M302.3 265.5v4.8M302.3 261.8h2l.2-.1v-.6l-.5-.5h-1.1l-.6 .5v1.5l.6 .5h1.2l.4-.3M305.4 263.1v-2.5l1.3 2.2 1.2-2.2v2.5M306.1 265.5v3.1M308.6 265.5v3.1M308.6 265.9l-2.5 2.5M309.8 265.5v3.1M309.8 267.1h2.5M311.2 261.3l-.7-.7h-.9l-.7 .7v1.1l.7 .7h.9l.7-.7M311.2 260.6v2.5M312.3 265.5v3.1M313.4 265.5v3.1h3.6v1.2"/>
<path d="M314.5 261.1l.5-.5h.9l.6 .5v1.5l-.6 .5h-.9l-.5-.5M315.6 261.8h.9M316.4 265.5v3.1M317.4 263.1l.4-.3v-1.5l.7-.7h1.1v2.5M318.2 265.5v3.1M320.5 261.8h2l.2-.1v-.6l-.6-.5h-1l-.6 .5v1.5l.6 .5h1.2l.4-.3M320.7 265.5v3.1M320.7 265.9l-2.5 2.5M321.8 268.6v-3.1h3v3.1M323.6 260.6v2.5M324.5 261.7l-.9 .9M324.5 261.7l1.3 1.4"/>
<path d="M325.6 260.6l-1.1 1.1M325.9 265.5v3.1M326.7 260.6h2.1M327.8 260.6v2.5M328.4 265.5v3.1M328.4 265.9l-2.5 2.5M329.8 261.3l.7-.7h.7l.7 .7v1.1l-.7 .7h-.7l-.7-.7M329.8 260.6v3.8M332.5 266.4l-.9-.9h-1.1l-1 .9v1.4l1 .8h1.1l.9-.8M332.5 265.5v3.1M332.9 260.6v2.5M333.6 268.6l.5-.4v-1.8l.9-.9h1.4v3.1"/>
<path d="M334.9 260.6v2.5M334.9 260.9l-2 2M335.8 260.6v.9l.5 .5h1.3l.3-.3M337.5 265.5v3.1h2.3l.6-.6v-.5l-.6-.7h-2.3M337.9 260.6v2.5M338.9 261.8h2l.1-.1v-.6l-.5-.5h-1.1l-.5 .5v1.5l.5 .5h1.3l.3-.3M341.6 267.1h2.5M341.6 265.5v3.1M344.1 265.5v3.1M344.1 261.1l-.5-.5h-1.1l-.5 .5v1.5l.5 .5h1.1l.5-.5M345.1 260.6v2.5M345.9 261.7l1.3 1.4"/>
<path d="M347 260.6l-1.9 2M348.2 266.4l-.9-.9h-1.2l-.9 .9v1.4l.9 .8h1.2l.9-.8M348.2 265.5v3.1M350.5 261.3l-.7-.7h-.9l-.8 .7v1.1l.8 .7h.9l.7-.7M350.5 260.6v2.5M350.9 267.1l-1.6 1.5M352 267.1h-2l-.7-.7v-.3l.7-.6h2v3.1M352.7 261.8l-1.3 1.3M353.6 261.8h-1.6l-.6-.5v-.2l.6-.5h1.6v2.5M361.7 270.2l.8-1.9 .7 1.9M363.6 268.9v1.3M364.7 268.9v1.3"/>
<path d="M364.7 269.1l-1.1 1M366.2 269.2l-.3-.3h-.5l-.3 .3v.7l.3 .3h.5l.3-.3M366.6 268.9h1.1M367.2 268.9v1.3M373.2 268.6l.3-.3v1.9M380.8 270.2l.8-1.9 .7 1.9M382.7 268.9v1.3M383.8 269.1l-1.1 1M383.8 268.9v1.3M385.3 269.2l-.3-.3h-.5l-.3 .3v.7l.3 .3h.5l.3-.3M385.7 268.9h1.1M386.3 268.9v1.3"/>
<path d="M387.3 269.2l.3-.3h.5l.4 .3v.6l-.4 .4h-.5l-.3-.4zM388.9 269.5h.9l.3 .4-.4 .3h-.8v-1.3h.8l.2 .2-.2 .4M397.6 261.5h.5v.5h-.5zM401.8 268.6l.4-.3v1.9M231.9 282.6v.8l.3 .4h.8l.3-.3M233.3 282.6v1.4l-.4 .5h-.7l-.3-.4M233.8 283.2h1.1M234.3 283.2v1.3M235.3 283.8h1l.2 .4-.4 .3h-.8v-1.3h.8l.2 .2v.2l-.2 .2M237 284.3h.2v.2h-.2z"/>
<circle cx="274.4" cy="255.2" r=".69"/>
</g>
<path d="M338.5 100.2h29v7.3h-29z" fill="none" stroke="#000" stroke-width=".42"/>
<g fill="none" stroke="#000" stroke-width=".21">
<path d="M81.4 74.8l.3-1 .6 1.9 .7-1.9 .6 1.9 .6-1.9 .6 1.9 .6-1.9 .6 1.9 .2-.9M88.6 67.5l1 .2-1.9 .6 1.9 .7-1.9 .6 1.9 .5-1.9 .7 1.9 .6-1.9 .6 .9 .3M95.9 74.8l.4-1 .6 1.9 .6-1.9 .6 1.9 .6-1.9 .6 1.9 .6-1.9 .6 1.9 .3-.9M103.2 67.5l1 .2-2 .6 2 .7-2 .6 2 .5-2 .7 2 .6-2 .6 1 .3M237.8 119.1l1 .3-2 .6 2 .6-2 .6 2 .6-2 .6 2 .6-2 .6 1 .4M249.9 119.1l1 .3-1.9 .6 1.9 .6-1.9 .6 1.9 .6-1.9 .6 1.9 .6-1.9 .6 .9 .4M81.4 133l.2-1 .6 1.9 .6-1.9 .6 1.9 .6-1.9 .7 1.9 .6-1.9 .6 1.9 .3-.9M88.6 123.3l1 .2-1.9 .6 1.9 .6-1.9 .6 1.9 .6-1.9 .6 1.9 .6-1.9 .7 .9 .3M98.3 123.3l1 .2-1.9 .6 1.9 .6-1.9 .6 1.9 .6-1.9 .6 1.9 .6-1.9 .7 .9 .3M100.8 133l.2-1 .6 1.9 .6-1.9 .6 1.9 .7-1.9 .6 1.9 .5-1.9 .7 1.9 .3-.9M151.7 128.1l1 .4-2 .6 2 .6-2 .6 2 .6-2 .6 2 .6-2 .6 1 .3M241.4 134.2l.4-1 .6 1.9 .6-1.9 .6 1.9 .6-1.9 .7 1.9 .5-1.9 .6 1.9 .3-.9"/>
<path d="M202.6 227.5l1 .4-1.9 .6 1.9 .6-1.9 .6 1.9 .6-1.9 .6 1.9 .6-1.9 .7 .9 .2M81.4 249.3l.9 .3-1.9 .6 1.9 .6-1.9 .6 1.9 .6-1.9 .6 1.9 .6-1.9 .6 1 .4M110.5 244.5l1 .4-2 .6 2 .6-2 .6 2 .6-2 .6 2 .6-2 .6 1 .2M173.5 249.3l1 .3-1.9 .6 1.9 .6-1.9 .6 1.9 .6-1.9 .6 1.9 .6-1.9 .6 .9 .4M66.8 261.5l1 .3-1.9 .7 1.9 .6-1.9 .6 1.9 .6-1.9 .6 1.9 .6-1.9 .6 .9 .2M159 261.5l.9 .3-1.9 .7 1.9 .6-1.9 .6 1.9 .6-1.9 .6 1.9 .6-1.9 .6 1 .2"/>
</g>
<g fill="#000">
<circle cx="79" cy="55.4" r=".46"/>
<circle cx="79" cy="74.8" r=".46"/>
<circle cx="88.6" cy="74.8" r=".46"/>
<circle cx="93.5" cy="74.8" r=".46"/>
<circle cx="103.2" cy="60.2" r=".46"/>
<circle cx="103.2" cy="74.8" r=".46"/>
<circle cx="237.8" cy="111.4" r=".46"/>
<circle cx="249.9" cy="111.4" r=".46"/>
<circle cx="88.6" cy="133" r=".46"/>
<circle cx="98.3" cy="133" r=".46"/>
<circle cx="237.8" cy="134.2" r=".46"/>
<circle cx="249.9" cy="134.2" r=".46"/>
<circle cx="66.8" cy="142.7" r=".46"/>
<circle cx="120.2" cy="142.7" r=".46"/>
<circle cx="151.7" cy="142.7" r=".46"/>
<circle cx="166.2" cy="198.4" r=".46"/>
<circle cx="178.4" cy="198.4" r=".46"/>
<circle cx="190.5" cy="198.4" r=".46"/>
<circle cx="202.7" cy="198.4" r=".46"/>
<circle cx="110.5" cy="234.8" r=".46"/>
<circle cx="166.2" cy="222.7" r=".46"/>
<circle cx="178.4" cy="222.7" r=".46"/>
<circle cx="190.5" cy="222.7" r=".46"/>
<circle cx="195.4" cy="234.8" r=".46"/>
<circle cx="81.4" cy="259" r=".46"/>
<circle cx="103.2" cy="251.8" r=".46"/>
<circle cx="173.5" cy="259" r=".46"/>
<circle cx="66.8" cy="268.7" r=".46"/>
<circle cx="159" cy="268.7" r=".46"/>
</g>
<g fill="none" stroke="#000" stroke-width=".51">
<path d="M30.1 11.8h377.2v274h-377.2zM43.9 19.3l-.3 .4v.9l.5 .5h.9l.7-.7M43.9 19.3h.9M45.7 18l-.7-.7h-.9l-.5 .6v1.1l.3 .3M46.7 19.3h1.1M49.4 18l-.8-.7h-1.2l-.7 .7v2.4l.7 .7h1.2l.8-.7M52.8 18v2.4l-.7 .7h-1.1l-.7-.7M52.8 18l-.7-.7h-1.1l-.7 .7v2.4M52.8 18l-2.5 2.4M53.7 19h3.3M60.5 18v2.4l-.8 .7h-1.1l-.7-.7M60.5 18l-.8-.7h-1.1l-.7 .7v2.4"/>
<path d="M60.5 18l-2.6 2.4M63.9 18v2.4l-.7 .7h-1.1l-.7-.7M63.9 18l-.7-.7h-1.1l-.7 .7v2.4M63.9 18l-2.5 2.4M67.2 18l-.7-.7h-.9l-.7 .7v1.1l.7 .8h.7l.7-.4v1.6h-2M68.1 17.3h2.6l-2.4 2.4v.7l.7 .7h.8l.7-.7M71.4 17.3h.4v.4h-.4zM72.6 17.3h2.6l-2.3 2.4v.7l.7 .7h.7l.7-.7M78.7 18l-.8-.7h-1.1l-.7 .7v.6l.7 .7h1.3l.6 .6v.5l-.8 .7h-1.2l-.6-.5M79.6 18l.7-.7h1.3l.7 .7v2.4l-.7 .7h-1.3l-.7-.7M83.2 18l.7-.7h1.3l.7 .7v2.4l-.7 .7h-1.3l-.7-.7M87.4 11.8v14.3h-57.3"/>
<path d="M237.3 233.3v23.9M246.9 233.3v52.5M268.9 233.3v52.5M283.2 233.3v52.5M292.7 233.3v52.5M302.1 238.1l-1.4-1.5h-2.6l-1.4 1.5v4.7l1.4 1.5h2.6l1.4-1.5M309.4 238.1l-1.5-1.5h-2.5l-1.4 1.5v4.7l1.4 1.5h2.5l1.5-1.5M316.3 237.7l-1.1-1.1h-2.5l-1.5 1.5v1l1.1 1.1h2.6l1.4 1.5v1.1l-1.4 1.5h-2.2l-1.5-1.5M318.5 238.1l1.5-1.5h1.4l1.5 1.5v1.4l-4.8 4.8h5.1M327.6 238.1l1.5-1.5h1.4l1.4 1.5v1.4l-4.7 4.8h5.1M338.5 236.6h-4v3.3l1.5-.8h1.4l1.5 1.5v2.2l-1.5 1.5h-1.8l-1.5-1.5M345.8 238.1l-1.5-1.5h-2.2l-1.4 1.5v4.7"/>
<path d="M345.8 238.1v4.7l-1.5 1.5h-2.2l-1.4-1.5M345.8 238.1l-5.1 4.7M352.7 238.1l-1.5-1.5h-2.2l-1.4 1.5v4.7M352.7 238.1v4.7l-1.5 1.5h-2.2l-1.4-1.5M352.7 238.1l-5.1 4.7M368 238.1l-1.5-1.5h-2.2l-1.4 1.5v4.7M368 238.1v4.7l-1.5 1.5h-2.2l-1.4-1.5M368 238.1l-5.1 4.7M369.8 238.1l1.4-1.5h2.6l1.4 1.5v4.7l-1.4 1.5h-2.6l-1.4-1.5M377.1 238.1l1.4-1.5h1.8l1.1 1.1v1.8l-.7 .7M407.3 233.3h-176.7v52.5M230.6 252.4h62.1"/>
<path d="M230.6 257.2h62.1M292.7 247.6h114.6M296.5 255.9v-6.7h4.8v6.7M302.9 255.9l.6-.6v-2.6l1.3-1.3h1.9v4.5M312.5 252.7l-1.3-1.3h-1.6l-1.3 1.3v1.9l1.3 1.3h1.6l1.3-1.3M312.5 251.4v4.5M314 251.4h3.8M315.9 251.4v4.5M323.6 252.7l-1.3-1.3h-1.6l-1.3 1.3v1.9l1.3 1.3h1.6l1.3-1.3M323.6 251.4v4.5M325 243.5h.8v.8h-.8zM333.5 249.2h-4.2v6.7h3.5l1-1v-1.6l-1.3-1.2h-3.2"/>
<path d="M340.1 250.5l-1.2-1.3h-2.3l-1.2 1.3v4.1l1.2 1.3h2.3l1.2-1.3M341.7 249.2v6.7M343.3 252.1l-1.6 1.6M343.3 252.1l2.9 3.8M346.2 249.2l-2.9 2.9M352.6 253.7h-4.8l3.1-4.5v6.7M354.5 241h6.6M359.5 252.4h47.8M359.5 247.6v38.2M373 240.2h2.2M373.9 247.6v19.1M378.9 240.2h1.8"/>
<path d="M380.7 240.2l.7 .8v2.2l-1.1 1.1h-1.8l-1.4-1.5M390.1 247.6v19.1M292.7 271.5h114.6M359.5 266.7h47.8M378.6 266.7v4.8"/>
</g>
<text font-size="2.9" x="102.9" y="105.5" transform="rotate(-90 102.9 105.5)">MOCD217M</text>
<g font-size="2.4">
<text x="71.7" y="55.4">GND</text>
<text x="246.3" y="57.8">SCL-TM</text>
<text x="105.6" y="60.2">B4-KVCC</text>
<text x="251.1" y="60.2">SDA-TM</text>
<text x="258.4" y="62.7">GND</text>
<text x="260.9" y="65.1">3V3</text>
<text x="80.2" y="77.9">200k</text>
<text x="80.2" y="73.3">R95</text>
<text x="87.2" y="73.5" transform="rotate(-90 87.2 73.5)">R2</text>
<text x="91.8" y="73.5" transform="rotate(-90 91.8 73.5)">2k26</text>
<text x="94.7" y="77.9">200k</text>
<text x="94.7" y="73.3">R94</text>
<text x="101.8" y="73.5" transform="rotate(-90 101.8 73.5)">R1</text>
<text x="106.3" y="73.5" transform="rotate(-90 106.3 73.5)">2k26</text>
<text x="253.6" y="84.5" transform="rotate(-90 253.6 84.5)">INA219</text>
<text x="242.7" y="100" transform="rotate(-90 242.7 100)">3V3</text>
<text x="245.3" y="100" transform="rotate(-90 245.3 100)">GND</text>
<text x="340.9" y="96.6" transform="rotate(-90 340.9 96.6)">B4-KHEAT</text>
<text x="343.3" y="96.6" transform="rotate(-90 343.3 96.6)">B4-KVCC</text>
<text x="345.7" y="96.6" transform="rotate(-90 345.7 96.6)">B4-ROZE</text>
<text x="348.2" y="96.6" transform="rotate(-90 348.2 96.6)">B4-CMD</text>
<text x="350.6" y="96.6" transform="rotate(-90 350.6 96.6)">1W</text>
<text x="353" y="96.6" transform="rotate(-90 353 96.6)">BUS+</text>
<text x="355.4" y="96.6" transform="rotate(-90 355.4 96.6)">5V</text>
<text x="357.8" y="96.6" transform="rotate(-90 357.8 96.6)">3V3</text>
<text x="360.3" y="96.6" transform="rotate(-90 360.3 96.6)">GND</text>
<text x="362.7" y="96.6" transform="rotate(-90 362.7 96.6)">SCL-TM</text>
<text x="365.1" y="96.6" transform="rotate(-90 365.1 96.6)">SDA-TM</text>
<text x="369.9" y="107.5" transform="rotate(-90 369.9 107.5)">BKU</text>
<text x="151.7" y="118.4" transform="rotate(-90 151.7 118.4)">5V</text>
<text x="242.8" y="117" transform="rotate(-90 242.8 117)">0,1µ</text>
<text x="247.4" y="116.7" transform="rotate(-90 247.4 116.7)">C41</text>
<text x="236.4" y="125.2" transform="rotate(-90 236.4 125.2)">R77</text>
<text x="241" y="125.2" transform="rotate(-90 241 125.2)">10R</text>
<text x="248.5" y="125.2" transform="rotate(-90 248.5 125.2)">R76</text>
<text x="253.1" y="125.2" transform="rotate(-90 253.1 125.2)">10R</text>
<text x="82.3" y="131.5">100k</text>
<text x="87.2" y="129.3" transform="rotate(-90 87.2 129.3)">R9</text>
<text x="91.8" y="129.3" transform="rotate(-90 91.8 129.3)">100R</text>
<text x="96.9" y="129.3" transform="rotate(-90 96.9 129.3)">R5</text>
<text x="101.5" y="129.3" transform="rotate(-90 101.5 129.3)">100R</text>
<text x="101.7" y="131.5">100k</text>
<text x="150.2" y="129.4" transform="rotate(-90 150.2 129.4)">2k</text>
<text x="154.9" y="129.9" transform="rotate(-90 154.9 129.9)">R4</text>
<text x="69.3" y="133">BUS+</text>
<text x="83.1" y="136.1">R12</text>
<text x="103.8" y="136.1">R6</text>
<text x="110.5" y="133">BUS+</text>
<text x="221.8" y="133.9">SP+</text>
<text x="240.2" y="137.3">R01</text>
<text x="240.2" y="132.8">R75</text>
<text x="262" y="133.9">BUS+</text>
<text x="45" y="142.7">GND</text>
<text x="155.1" y="142.2" transform="rotate(-90 155.1 142.2)">YELLOW</text>
<text x="166.2" y="142.7">SP-</text>
<text x="321.5" y="149.9">SP-</text>
<text x="355.4" y="149.9">SP+1</text>
<text x="110.5" y="159.6">GND</text>
<text x="321.5" y="159.6">SP-1</text>
<text x="355.4" y="159.6">SP+</text>
<text x="117.8" y="168.9">DS18B20Z</text>
<text x="321.5" y="169.3">SP-2</text>
<text x="355.4" y="169.3">SP+2</text>
<text x="108.1" y="174.2">5V</text>
<text x="108.1" y="176.6">1W</text>
<text x="135.7" y="176.6">GND</text>
<text x="321.5" y="179">SP-3</text>
<text x="355.4" y="179">SP+3</text>
<text x="212.3" y="198.4">BUS+</text>
<text x="333.6" y="198.4">B4-CMD</text>
<text x="206" y="205.2" transform="rotate(-90 206 205.2)">LED7</text>
<text x="201.2" y="230.1" transform="rotate(-90 201.2 230.1)">3k3</text>
<text x="205.8" y="230.6" transform="rotate(-90 205.8 230.6)">R13</text>
<text x="122.6" y="234.8">5V</text>
<text x="81.4" y="244.5" transform="rotate(-90 81.4 244.5)">B4-KHEAT</text>
<text x="92.5" y="244.3">HEAT</text>
<text x="109" y="245.8" transform="rotate(-90 109 245.8)">2k</text>
<text x="113.9" y="241.6" transform="rotate(-90 113.9 241.6)">LED6</text>
<text x="173.5" y="244.5" transform="rotate(-90 173.5 244.5)">B4-ROZE</text>
<text x="113.6" y="246.3" transform="rotate(-90 113.6 246.3)">R7</text>
<text x="80" y="255.4" transform="rotate(-90 80 255.4)">R32</text>
<text x="84.5" y="255.4" transform="rotate(-90 84.5 255.4)">100R</text>
<text x="172.1" y="255.4" transform="rotate(-90 172.1 255.4)">R3</text>
<text x="176.7" y="255.4" transform="rotate(-90 176.7 255.4)">100R</text>
<text x="65.4" y="263.6" transform="rotate(-90 65.4 263.6)">1M</text>
<text x="69.9" y="263.3" transform="rotate(-90 69.9 263.3)">R8</text>
<text x="157.5" y="263.6" transform="rotate(-90 157.5 263.6)">1M</text>
<text x="52.3" y="268.8">GND</text>
<text x="144.5" y="268.8">GND</text>
<text x="162.1" y="264.6" transform="rotate(-90 162.1 264.6)">R14</text>
<text x="75.1" y="273.6">SI2302CDS</text>
<text x="167.2" y="273.6">SI2302CDS</text>
</g>
<g font-size="2">
<text x="242.3" y="70.1" transform="rotate(-90 242.3 70.1)">5</text>
<text x="244.7" y="70.1" transform="rotate(-90 244.7 70.1)">6</text>
<text x="247.2" y="70.1" transform="rotate(-90 247.2 70.1)">7</text>
<text x="249.6" y="70.1" transform="rotate(-90 249.6 70.1)">8</text>
<text x="248.2" y="77" transform="rotate(-90 248.2 77)">A0</text>
<text x="250.7" y="77" transform="rotate(-90 250.7 77)">A1</text>
<text x="243.4" y="78.5" transform="rotate(-90 243.4 78.5)">SCL</text>
<text x="83.5" y="87.1" transform="rotate(-90 83.5 87.1)">4</text>
<text x="88.3" y="87.1" transform="rotate(-90 88.3 87.1)">3</text>
<text x="93.2" y="87.1" transform="rotate(-90 93.2 87.1)">2</text>
<text x="98" y="87.1" transform="rotate(-90 98 87.1)">1</text>
<text x="243.4" y="84.7" transform="rotate(-90 243.4 84.7)">VS</text>
<text x="245.8" y="84.7" transform="rotate(-90 245.8 84.7)">GND SDA</text>
<text x="248.2" y="84.7" transform="rotate(-90 248.2 84.7)">IN-</text>
<text x="250.7" y="84.7" transform="rotate(-90 250.7 84.7)">IN+</text>
<text x="242.3" y="90.3" transform="rotate(-90 242.3 90.3)">4</text>
<text x="244.7" y="90.3" transform="rotate(-90 244.7 90.3)">3</text>
<text x="247.2" y="90.3" transform="rotate(-90 247.2 90.3)">2</text>
<text x="249.6" y="90.3" transform="rotate(-90 249.6 90.3)">1</text>
<text x="84.5" y="101.6" transform="rotate(-90 84.5 101.6)">EM2 CAT2</text>
<text x="89.4" y="101.6" transform="rotate(-90 89.4 101.6)">COL2 AN2</text>
<text x="94.2" y="101.6" transform="rotate(-90 94.2 101.6)">EM1 CAT1</text>
<text x="99.1" y="101.6" transform="rotate(-90 99.1 101.6)">COL1 AN1</text>
<text x="83.5" y="107.2" transform="rotate(-90 83.5 107.2)">5</text>
<text x="88.3" y="107.2" transform="rotate(-90 88.3 107.2)">6</text>
<text x="93.2" y="107.2" transform="rotate(-90 93.2 107.2)">7</text>
<text x="98" y="107.2" transform="rotate(-90 98 107.2)">8</text>
<text x="340.5" y="104.1" transform="rotate(-90 340.5 104.1)">1</text>
<text x="343" y="104.1" transform="rotate(-90 343 104.1)">2</text>
<text x="345.4" y="104.1" transform="rotate(-90 345.4 104.1)">3</text>
<text x="347.8" y="104.1" transform="rotate(-90 347.8 104.1)">4</text>
<text x="350.2" y="104.1" transform="rotate(-90 350.2 104.1)">5</text>
<text x="352.7" y="104.1" transform="rotate(-90 352.7 104.1)">6</text>
<text x="355.1" y="104.1" transform="rotate(-90 355.1 104.1)">7</text>
<text x="357.5" y="104.1" transform="rotate(-90 357.5 104.1)">8</text>
<text x="359.9" y="104.1" transform="rotate(-90 359.9 104.1)">9</text>
<text x="362.4" y="104.1" transform="rotate(-90 362.4 104.1)">10</text>
<text x="364.8" y="104.1" transform="rotate(-90 364.8 104.1)">11</text>
<text x="88.3" y="135.6" transform="rotate(-90 88.3 135.6)">4</text>
<text x="98" y="135.6" transform="rotate(-90 98 135.6)">5</text>
<text x="81.7" y="142.3">23</text>
<text x="88.5" y="143.4">S1</text>
<text x="89.4" y="142.8" transform="rotate(-90 89.4 142.8)">G1</text>
<text x="94.2" y="142.9" transform="rotate(-90 94.2 142.9)">HEAT</text>
<text x="96.1" y="143.4">S2</text>
<text x="99.1" y="142.8" transform="rotate(-90 99.1 142.8)">G2</text>
<text x="103" y="142.3">67</text>
<text x="330.7" y="149.6">1*6</text>
<text x="364.7" y="149.6">1*6</text>
<text x="93.2" y="152.5" transform="rotate(-90 93.2 152.5)">HEAT</text>
<text x="338.3" y="150.7">P$1</text>
<text x="372.2" y="150.7">P$1</text>
<text x="330.7" y="159.3">1*6</text>
<text x="338.3" y="160.4">P$1</text>
<text x="364.7" y="159.3">1*6</text>
<text x="372.2" y="160.4">P$1</text>
<text x="114.4" y="173.9">3</text>
<text x="120" y="172.5">HEAT</text>
<text x="129.7" y="171.4">HEAT</text>
<text x="330.7" y="169">1*6</text>
<text x="338.3" y="170.1">P$1</text>
<text x="364.7" y="169">1*6</text>
<text x="372.2" y="170.1">P$1</text>
<text x="114.4" y="176.3">4</text>
<text x="120" y="174.9">VDD</text>
<text x="120" y="177.3">DQGND</text>
<text x="132.1" y="176.3">5</text>
<text x="330.7" y="178.7">1*6</text>
<text x="338.3" y="179.8">P$1</text>
<text x="364.7" y="178.7">1*6</text>
<text x="372.2" y="179.8">P$1</text>
<text x="153.8" y="201" transform="rotate(-90 153.8 201)">P$2</text>
<text x="165.9" y="201" transform="rotate(-90 165.9 201)">P$2</text>
<text x="178.1" y="201" transform="rotate(-90 178.1 201)">P$2</text>
<text x="190.2" y="201" transform="rotate(-90 190.2 201)">P$2</text>
<text x="345.3" y="198.1">1*6</text>
<text x="352.8" y="199.2">P$1</text>
<text x="154.9" y="209.2" transform="rotate(-90 154.9 209.2)">P$2</text>
<text x="167" y="209.2" transform="rotate(-90 167 209.2)">P$2</text>
<text x="179.1" y="209.2" transform="rotate(-90 179.1 209.2)">P$2</text>
<text x="191.2" y="209.2" transform="rotate(-90 191.2 209.2)">P$2</text>
<text x="154.9" y="215.6" transform="rotate(-90 154.9 215.6)">P$1</text>
<text x="167" y="215.6" transform="rotate(-90 167 215.6)">P$1</text>
<text x="179.1" y="215.6" transform="rotate(-90 179.1 215.6)">P$1</text>
<text x="191.2" y="215.6" transform="rotate(-90 191.2 215.6)">P$1</text>
<text x="153.8" y="223.7" transform="rotate(-90 153.8 223.7)">P$1</text>
<text x="165.9" y="223.7" transform="rotate(-90 165.9 223.7)">P$1</text>
<text x="178.1" y="223.7" transform="rotate(-90 178.1 223.7)">P$1</text>
<text x="190.2" y="223.7" transform="rotate(-90 190.2 223.7)">P$1</text>
<text x="88.8" y="235.5">5V</text>
<text x="95.8" y="234.5">1</text>
<text x="95.8" y="239.3">2</text>
<text x="86.7" y="240.4">GND</text>
<text x="73.2" y="268.4">2</text>
<text x="78.7" y="269.5">S</text>
<text x="81" y="264.1" transform="rotate(-90 81 264.1)">1</text>
<text x="82.5" y="269.5">D</text>
<text x="88.5" y="268.4">3</text>
<text x="165.3" y="268.4">2</text>
<text x="170.9" y="269.5">S</text>
<text x="173.2" y="264.1" transform="rotate(-90 173.2 264.1)">1</text>
<text x="174.7" y="269.5">D</text>
<text x="180.6" y="268.4">3</text>
<text x="82.1" y="270.1" transform="rotate(-90 82.1 270.1)">G</text>
<text x="174.2" y="270.1" transform="rotate(-90 174.2 270.1)">G</text>
</g>
<g font-size="1.7">
<text x="336.8" y="146.8">U$2</text>
<text x="370.7" y="146.8">U$1</text>
<text x="336.8" y="156.5">U$4</text>
<text x="370.7" y="156.5">U$3</text>
<text x="336.8" y="166.2">U$10</text>
<text x="370.7" y="166.2">U$9</text>
<text x="336.8" y="175.9">U$12</text>
<text x="370.7" y="175.9">U$11</text>
<text x="351.3" y="195.3">CMD</text>
<text x="91.1" y="232.4">EM_HEAT</text>
</g>
</svg>
